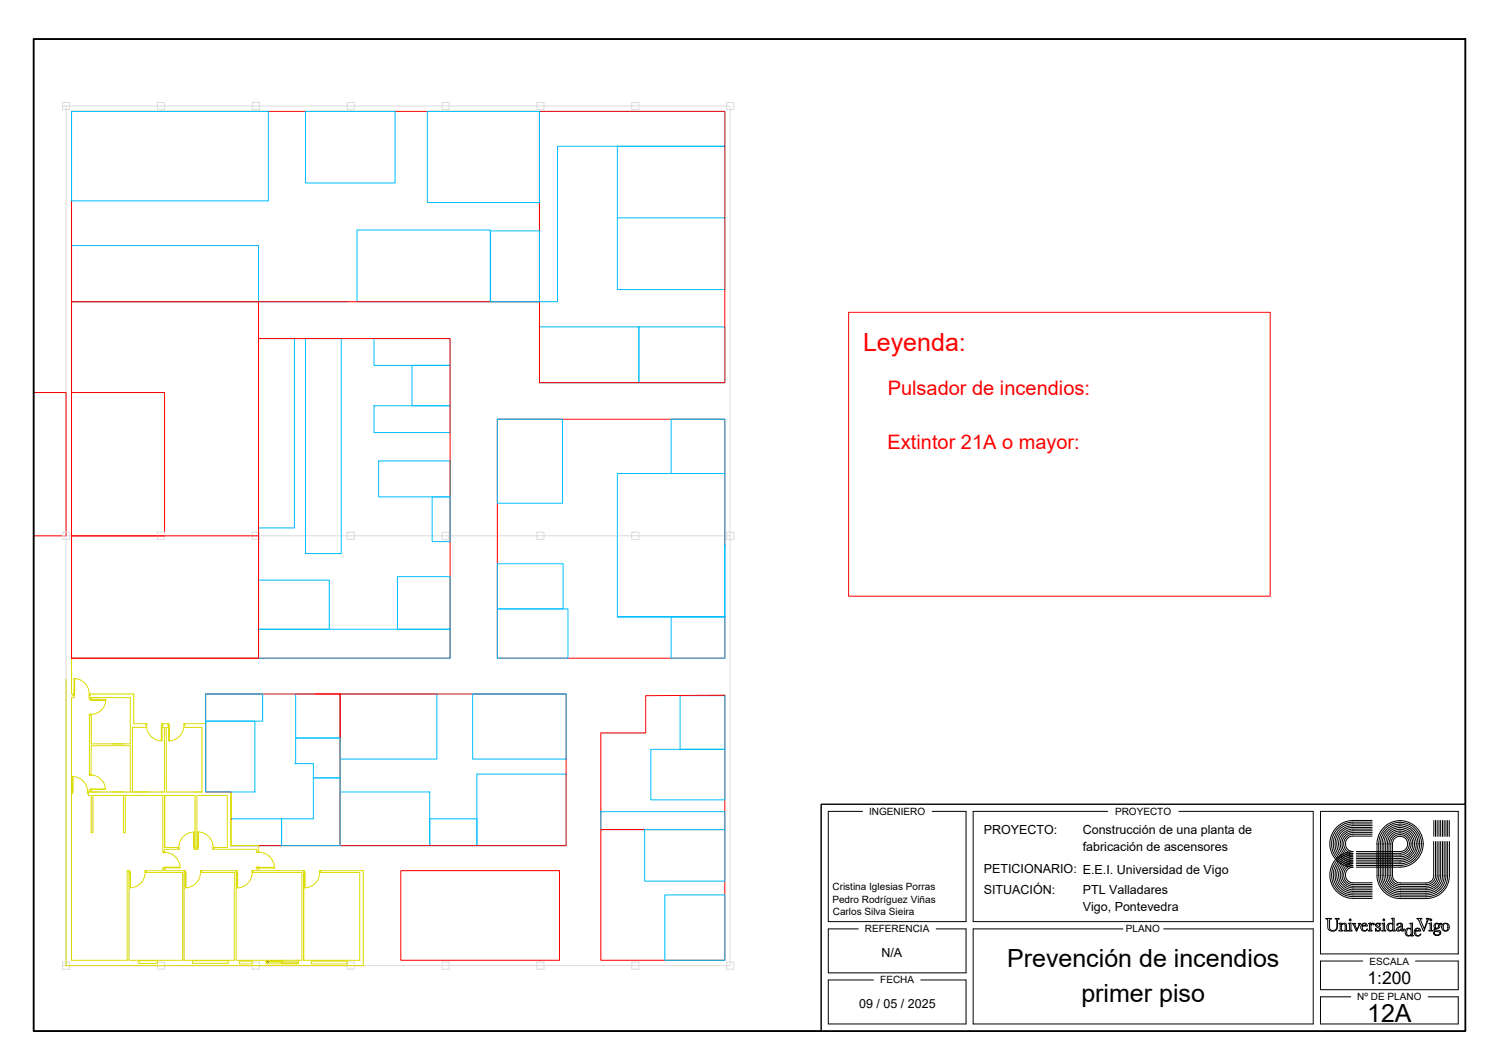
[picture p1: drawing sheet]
<svg xmlns="http://www.w3.org/2000/svg" width="420mm" height="297mm" viewBox="0 0 420 297" stroke-linecap="round" stroke-linejoin="round" font-family="sans-serif">
<!-- layer: Estructura -->
<g fill="none" stroke="#dcdcdc" stroke-width=".28">
<path d="M17.5 28.6h2v2h-2zM17.5 29.6h1M44 28.6h2v2h-2zM70.5 28.6h2v2h-2zM97 28.6h2v2h-2zM123.5 28.6h2v2h-2zM150 28.6h2v2h-2zM176.5 28.6h2v2h-2zM203 28.6h2v2h-2zM17.5 149.6h1v-120h185.5v120M17.5 148.6h2v2h-2zM18.5 149.6h185.5v120h-185.5z"/>
<path d="M44 148.6h2v2h-2zM70.5 148.6h2v2h-2zM97 148.6h2v2h-2zM123.5 148.6h2v2h-2zM150 148.6h2v2h-2zM176.5 148.6h2v2h-2zM203 148.6h2v2h-2zM17.5 268.6h2v2h-2zM17.5 269.6h1M44 268.6h2v2h-2zM70.5 268.6h2v2h-2zM97 268.6h2v2h-2z"/>
<path d="M123.5 268.6h2v2h-2zM150 268.6h2v2h-2zM176.5 268.6h2v2h-2zM203 268.6h2v2h-2z"/>
</g>
<!-- layer: Zonas_Fabrica -->
<g fill="none" stroke="#f00" stroke-width=".28">
<path d="M20 31.1h130.7v53.1h-130.7zM150.7 31.1h51.8v75.7h-51.8zM20 84.2h52.2v99.6h-52.2zM72.2 94.5h53.5v89.3h-53.5zM9.4 109.6h9.1v40h-9.1M20 109.6h26v40h-26M138.9 117h63.6v66.8h-63.6zM20 149.6h52.2v34.2h-52.2zM57.4 193.7h37.6v42.4h-30.5v-15h-7.1zM88.1 193.7h70.1v42.4h-63.2v-42.4M167.9 204.6h12.5v-10.4l22.1-.1v37.5h-34.6zM167.9 231.6h34.6v36.5h-34.6z"/>
<path d="M112 243.1h44.3v25h-44.3z"/>
</g>
<!-- layer: AR_Maquinas -->
<g fill="none" stroke="#00bfff" stroke-width=".28">
<path d="M20 31.1h55v25h-55zM20 31.1v80M85.3 31.1h25.1v20h-25.1zM119.4 31.1h31.3v25.4h-31.3zM150.7 31.1h51.8v9.7h-46.8v43.4h-5zM20 68.6h52.2v15.6h-52.2zM137 64.5h13.7v19.7h-13.7zM172.5 60.8v-20h30v20h-30v20h30v-20M72.2 94.5h10.1v52.9h-10.1zM72.2 84.2h25M85.3 94.5h10v60h-10zM104.5 94.5h21.2v7.5h-21.2z"/>
<path d="M137 84.2v-20h-37.3v20h51M150.7 91.3h27.8v15.5h-27.8zM178.5 91.3h24v15.5h-24zM104.5 113.3h21.2v7.5h-21.2zM115.1 102h10.6v11.3h-10.6zM138.9 117h18.2v23.5h-18.2zM187.5 117h15v15.2h-15zM105.8 128.7h20v10h-20zM120.7 138.7h5v12.5h-5zM138.9 157.4h18.4v12.6h-18.4zM202.5 152.2v20h-30h30v-40h-30v40M72.2 175.7h53.5v8.1h-53.5z"/>
<path d="M72.2 162h19.8v13.7h-19.8zM111 161h14.7v14.7h-14.7zM138.9 170h19.8v13.8h-19.8zM187.5 172.2h15v11.6h-15zM57.4 193.7h16v7.6h-16v.7zM82.6 193.7h12.4v12.3h-12.4zM95 193.7h27v18.2h-27zM132 193.7h26.2v18.2h-26.2zM190 194.2h12.5v15h-12.5zM57.4 202h.1M57.4 201.3h13.8v19.8h-13.8zM82.3 213.2h5.2v4h7.5v-11.2h-12.4v7.2"/>
<path d="M87.5 217.2h7.5v18.9h-16.3v-7.5h8.8zM133.2 216.1h25v20h-25zM181.8 209.2h20.7v14.1h-20.7zM64.5 228.6h14.2v7.5h-14.2zM95 221.1h25.1v15h-25.1zM120.1 228.6h13.1v7.5h-13.1zM167.9 226.6h34.6v5h-34.6zM180.1 231.6h22.4v14.4h-22.4zM185.7 249.8h16.8v18.3h-16.8z"/>
</g>
<g fill="none" stroke="#dd0" stroke-width=".28">
<path d="M20.4 193.7h.3v.6h-.3zM20.6 189.4a4.3 4.3 0 0 1 4.3 4.3M20.7 189.5h.2v4.2h-.2zM24.9 193.7h.3v.6h-.3zM25 195.1h.5v.3h-.5zM25 199.4h.5v.3h-.5zM25.5 195.4h4.1v.1h-4.1zM29.5 195.3a4.1 4.1 0 0 1-4 4.1M20.2 216.8a4.3 4.3 0 0 1 4.3 4.3M20.2 216.8h.2v4.3h-.2zM25 216.2h.4v.2l-.4 .1zM25.4 216.4a4 4 0 0 1 4 4"/>
<path d="M40.8 202h.2v.6h-.2zM40.9 202.5a4.3 4.3 0 0 0 4.3 4.3M45.1 202.6h.2v4.2h-.2zM45.2 202h.3v.6h-.2zM46.9 202h.3l-.1 .6h-.2zM47.1 202.6h.2v4.2h-.2zM51.4 202h.2v.6h-.2zM51.4 202.5a4.3 4.3 0 0 1-4.3 4.3M20 221.1h.2l.1 .5h-.3zM24.5 221.1h.2v.5h-.3zM25 220.4h.4v.2h-.4zM25.4 220.2h4.1v.2h-4.1z"/>
<path d="M45.5 237.8h.5v.2l-.5 .1zM46 238a4.3 4.3 0 0 1 4.3 4.3M49.7 236.6h.3v.5h-.3zM54.1 232.3h.2v4.3h-.2zM54.3 232.3a4.3 4.3 0 0 0-4.3 4.3M54.3 236.6h.2v.5h-.3zM55 236.5h.2l.1 .6h-.3zM55.2 232.2a4.3 4.3 0 0 1 4.3 4.3M55.2 232.3h.2v4.2h-.2zM59.5 236.5h.2v.6h-.2zM71.8 237.7h.5v.2l-.5 .1zM72.2 237.9a4.4 4.4 0 0 1 4.5 4.4"/>
<path d="M36 243.1h.3v.5h-.3zM36.3 243.6h.1v4.3h-.1zM40.5 243.1h.3v.5h-.2zM40.6 243.6a4.3 4.3 0 0 1-4.3 4.2M45.5 242.2l.5 .1v.2h-.5zM46 242.1h4.3v.2h-4.3zM51.5 243.1h.3l-.1 .5h-.2zM51.7 243.6h.2v4.3h-.2zM56 243.1h.3v.5h-.3zM56 243.6a4.3 4.3 0 0 1-4.3 4.2M66 243.1h.3l-.1 .5h-.2zM66.2 243.6h.2v4.3h-.2z"/>
<path d="M70.4 243.1h.3v.5h-.2zM70.4 243.6a4.3 4.3 0 0 1-4.3 4.3M71.8 242l.5 .1v.2h-.5zM72.3 242.1h4.4v.2h-4.4zM84.8 243.1h.3l-.1 .5h-.2zM85 243.6h.3v4.3h-.3zM89.3 243.1h.3v.5h-.3zM89.3 243.6a4.3 4.3 0 0 1-4.3 4.2"/>
</g>
<g fill="none" stroke="#dd0" stroke-width=".28">
<path d="M18.5 189.6v80h83v-26.5h-12.2M20 183.8v9.9h.9M20.7 193.7v1.1h-.7v26.3h.4M24.9 194.3l.1 .5M24.9 193.7h12.5v8.3h3.6M25 194.8h11.4v12.9h-10.9v-8.3M25 194.8v.3M25 199.4v17.1M25.5 194.8v.7M25.4 216.4l.1-8.2h10.9v12.9M41 203.1h-4v18M45.1 203.1h.8l.1 18h-21.5"/>
<path d="M45.2 202h2M47.3 203.1h-.9l.1 18h9.9v-18h-5M51.4 202h6v19.1h7.1v15M20 221.6v46.5h15.5v-25h.5v25h15v-24.5h-10.2v-.5h4.7v-.6h.5v.6M24.7 221.1v1h.8v10.4h.5v-10.4h19.5v15.7h.5v-.7h4M25 220.4v.7M25.5 220.2v.9M34.5 222.1v10.4h.5v-10.4M46 222.1v14.5h4M46 222.1h8.5v14.5h-.2M46 222.1v14.5M54.2 237.1h1.1"/>
<path d="M55.2 236.6h-.2v-14.5h8.5v14.5h-4M59.5 237.1h12.3v.9M64.5 221.1v15h7.8v1.8M46 243.1h5.5l-.1 25h14v-24.5h-9.1v-.5h10M66.2 243.6h-.2v24.5h18.3v-24.5h-13.8M70.4 243.1h1.4v-1.1h.5v1.1h12.8M84.8 243.6v24.5M85 243.6h-.2v24.5M89.3 243.6h11.2v24.5h-15.7"/>
</g>
<path d="M74.9 268.3v.2M74.9 268.4v.1M78.7 268.4v.1M78.7 268.3v.2M79.1 268.7h.1M79.1 268.3h4M79.1 268.5h4M82.8 268.7v.1" fill="none" stroke="#dcdcdc" stroke-width=".28"/>
<g fill="none" stroke="#dd0" stroke-width=".28">
<path d="M38.8 268.2h5.2v.8h-5.2zM53.8 268.2h10v.7h-10zM66.9 268.3h3.6v.8h-3.6zM74.3 268.3h.2v.5h-.2zM74.3 268.8v.3h9.1v-.3M74.5 268.3h8.7M74.5 268.3h.5l-.1 .2h-.4zM74.9 268.5h.1M74.9 268.4h.1M74.9 268.3h3.8h-3.8M74.9 268.4l3.8 .1zM75 268.3h.1"/>
<path d="M75 268.4h.1M75 268.5h.1M75 268.5h3.6M78.6 268.3h.4v.2h-.3zM78.7 268.4h.1M78.6 268.4h.1M78.6 268.3h.1M78.6 268.5h.1M78.7 268.5h.1M78.7 268.6h.1M78.7 268.6h.4l-.1 .2h-.3zM79 268.8h.1"/>
<path d="M79 268.6l3.8 .1zM79 268.8h3.8zM79.1 268.8h.1M79.1 268.3h.1M79.1 268.3l-.1 .2 .1-.2M79.1 268.8h3.7M79.1 268.6h3.7M79.1 268.6h.1M82.8 268.8h.1M82.7 268.6h.1M82.7 268.8h.1M82.7 268.6h.4v.2h-.3z"/>
<path d="M83.1 268.7h.1M83.1 268.3h.1M83.1 268.3l.1 .1M83.1 268.3v.2l.1-.1M83.2 268.3h.2v.5h-.2zM83.2 268.4h.1M87 268.3h10v.8h-10z"/>
</g>
<path d="M74.9 268.5h.1M78.6 268.5h.1M78.7 268.5h.1M79 268.8h.1M79.1 268.8h.1M82.8 268.8h.1" fill="none" stroke="#000" stroke-width=".28"/>
<!-- layer: Prevencion incendios 1er piso -->
<path d="M237.1 87.2h117.7v79.2h-117.7z" fill="none" stroke="#f00" stroke-width=".28"/>
<!-- layer: Ventana grafica 1 -->
<path d="M9.4 10.9h400v213.6h-180v63.4h-220zM368.9 226.5v39.8M407.4 226.5v39.8" fill="none" stroke="#000" stroke-width=".28"/>
<!-- layer: Borde Formato -->
<path d="M9.4 10.9h400v277h-400z" fill="none" stroke="#000" stroke-width=".51"/>
<!-- layer: Cajetin.Lineas -->
<path d="M241 226.5h-9.6v30.8h38.5v-30.8h-9.5M309.4 226.5h-37.5v30.8h95v-30.8h-37.6M368.9 226.5h38.5M409.4 224.5h-180v63.4M239.8 259.3h-8.4v12.3h38.5v-12.3h-8.4M313.7 259.3h-41.8v26.6h95v-26.6h-41.8M244 273.6h-12.6v12.3h38.5v-12.3h-12.7M368.9 266.3h38.5M377.4 278.3h-8.5v7.6h38.5v-7.6h-8.5M380.7 268.3h-11.8v8h38.5v-8h-12" fill="none" stroke="#000" stroke-width=".28"/>
<!-- layer: 0 -->
<g fill="none" stroke="#000" stroke-width=".28">
<path d="M378 229.1h5.3M378 237.7a6.5 6.5 0 0 0-6.5 6.6 6.5 6.5 0 0 0 6.5 6.5M378 229.1a6.5 6.5 0 0 0-6.5 6.5 6.5 6.5 0 0 0 6.5 6.5M378.9 238.7h12.3M383.3 229.5h-5.3a6.1 6.1 0 0 0-6 6.1 6.1 6.1 0 0 0 6 6 2.65 2.65 0 0 0-2.6 2.7 2.65 2.65 0 0 0 2.6 2.6h5.3M383.3 230h-5.3a5.5 5.5 0 0 0-5.5 5.6 5.5 5.5 0 0 0 5.5 5.5 3.2 3.2 0 0 0-3.1 3.2 3.2 3.2 0 0 0 3.1 3.1h5.3M383.3 230.5h-5.3a5.1 5.1 0 0 0-5 5.1 5.1 5.1 0 0 0 5 5.1 3.6 3.6 0 0 0-3.6 3.6 3.6 3.6 0 0 0 3.6 3.6h5.3M383.3 231h-5.3a4.6 4.6 0 0 0-4.6 4.6 4.6 4.6 0 0 0 4.6 4.5 4.1 4.1 0 0 0-4.1 4.2 4.1 4.1 0 0 0 4.1 4.1h5.3M383.3 231.5h-5.3a4.1 4.1 0 0 0-4.1 4.1 4.1 4.1 0 0 0 4.1 4.1 4.6 4.6 0 0 0-4.6 4.6 4.6 4.6 0 0 0 4.6 4.6h5.3M383.3 231.9h-5.3a3.6 3.6 0 0 0-3.6 3.7 3.6 3.6 0 0 0 3.6 3.6 5.1 5.1 0 0 0-5 5.1 5.1 5.1 0 0 0 5 5h5.3M383.3 232.4h-5.3a3.1 3.1 0 0 0-3.1 3.2 3.1 3.1 0 0 0 3.1 3.1 5.6 5.6 0 0 0-5.5 5.6 5.6 5.6 0 0 0 5.5 5.5h5.3M383.3 232.9h-5.3a2.67 2.67 0 0 0-2.6 2.7 2.67 2.67 0 0 0 2.6 2.6 6 6 0 0 0-6 6.1 6 6 0 0 0 6 6h5.3"/>
<path d="M383.3 233.4h-5.3a2.16 2.16 0 0 0-2.1 2.2 2.16 2.16 0 0 0 2.1 2.1M384.7 235.5v8.9a6.5 6.5 0 0 0 6.5 6.5h7.2a6.4 6.4 0 0 0 6.5-6.4M385.1 235.5v8.9M385.6 235.5v8.9M386.1 235.5v8.9M386.6 235.5v8.9M387.1 235.5v8.9M387.6 235.7a3.6 3.6 0 0 1 3.5-3.7 3.6 3.6 0 0 1 3.6 3.5 3.6 3.6 0 0 1-3.5 3.7h-12.3M387.6 235.5v8.9a3.5 3.5 0 0 0 3.6 3.5h7.2a3.5 3.5 0 0 0 3.6-3.4M388 235.5v8.9a3.1 3.1 0 0 0 3.2 3.1l7.2-.1a2.91 2.91 0 0 0 3.1-2.9M388.5 235.5v8.9a2.54 2.54 0 0 0 2.7 2.6h7.2a2.54 2.54 0 0 0 2.6-2.5M389 235.5v8.9a2.17 2.17 0 0 0 2.2 2.1h7.2a2.03 2.03 0 0 0 2.1-2"/>
<path d="M391.1 229.1a6.5 6.5 0 0 1 6.5 6.6M391.2 229.1a6.5 6.5 0 0 0-6.5 6.6M393.2 235.6a2.12 2.12 0 0 0-2.1-2.1 2.12 2.12 0 0 0-2.1 2.2M393.2 235.5a2.1 2.1 0 0 1-2 2.2h-12.3M393.7 235.6a2.6 2.6 0 0 0-2.6-2.6 2.6 2.6 0 0 0-2.6 2.7M393.7 235.5a2.68 2.68 0 0 1-2.5 2.7h-12.3M394.2 235.6a3.1 3.1 0 0 0-3.1-3.1 3.1 3.1 0 0 0-3.1 3.2M394.2 235.5a3.1 3.1 0 0 1-3.1 3.2M395.2 235.5a4.1 4.1 0 0 1-4 4.2h-12.3M395.2 235.6a4 4 0 0 0-4.1-4.1 4 4 0 0 0-4 4.2M395.6 235.5a4.6 4.6 0 0 1-4.5 4.6M395.6 235.6a4.5 4.5 0 0 0-4.5-4.6 4.5 4.5 0 0 0-4.5 4.7"/>
<path d="M396.2 235.5a5.1 5.1 0 0 1-5.1 5.2M396.2 235.6a5 5 0 0 0-5.1-5.1 5 5 0 0 0-5 5.2M396.6 235.5a5.5 5.5 0 0 1-5.5 5.6M396.6 235.6a5.5 5.5 0 0 0-5.5-5.5 5.5 5.5 0 0 0-5.5 5.6M397.1 235.5a6 6 0 0 1-6 6.1M397.1 235.6a6 6 0 0 0-6-6 6 6 0 0 0-6 6.1M397.6 235.5a6.6 6.6 0 0 1-6.5 6.6M400.5 234.9v9.6M400.6 229.1v4.4M401 229.1v4.4M401 234.9v9.6M401.5 229.1v4.4"/>
<path d="M401.5 234.9v9.6M402 229.1v4.4M402 234.9v9.6M402.5 229.1v4.4M402.5 234.9v9.6M403 229.1v4.4M403 234.9v9.6M403.4 229.1v4.4M403.4 234.9v9.6M403.9 229.1v4.4M403.9 234.9v9.6M404.4 234.9v9.6a5.9 5.9 0 0 1-6 5.8h-7.2a6 6 0 0 1-6.1-6"/>
<path d="M404.4 229.1v4.4M404.9 229.1v4.4M404.9 234.9v9.6M370.4 256.4h1.5l-.5 .4v2a1.02 1.02 0 0 0 1.1 1 1.02 1.02 0 0 0 1-1.1v-1.7a.36 .36 0 0 0-.1-.3 .36 .36 0 0 0-.4-.1v-.2h1.1l-.5 .6v1.7a1.37 1.37 0 0 1-1.2 1.3 1.37 1.37 0 0 1-1.5-1.1v-2.1zM374.1 257.8l.6-.1v.4a.76 .76 0 0 1 .9-.4 .76 .76 0 0 1 .6 .7v1.2l.3 .3h-1l.3-.2v-1.3a.53 .53 0 0 0-.5-.5 .53 .53 0 0 0-.6 .4v1.3l.4 .3h-1l.3-.3v-1.4zM376.7 257.8l.7-.1v2l.3 .2h-1.1l.4-.3v-1.6zM377 256.7h.4v.3h-.4zM377.8 257.8h.9l-.2 .3 .6 1.4 .6-1.3-.2-.4h.6l-1.1 2.2zM378 242.1a2.18 2.18 0 0 0-2.1 2.2 2.18 2.18 0 0 0 2.1 2.2h5.3M378 250.8h5.3M378.9 242.1h12.3M378.9 240.1h12.3"/>
<path d="M378.9 240.7h12.3M378.9 241.1h12.3M378.9 241.6h12.3M380.4 258a.84 .84 0 0 1 1-.3 .84 .84 0 0 1 .6 .8h-1.4v.4a.76 .76 0 0 0 .7 .9l.7-.4a1.05 1.05 0 0 1-1.6 .3 1.05 1.05 0 0 1 0-1.7zM380.7 258a.46 .46 0 0 1 .6-.2 .46 .46 0 0 1 .3 .6h-1zM382.3 257.8l.6-.1 .1 .5a.47 .47 0 0 1 .4-.5 .47 .47 0 0 1 .5 .4l-.2 .1-.2-.3-.5 .4v1.3l.3 .3h-1l.3-.3v-1.6zM384.4 257.9l.5-.2 .5 .2 .2-.2v.7a.59 .59 0 0 0-1-.4v.3a1.2 1.2 0 0 1 1.1 1.3l-.4 .3-.8-.2-.2 .3v-.8a.64 .64 0 0 0 .5 .6 .64 .64 0 0 0 .6-.3l-.1-.3-.9-.6-.1-.3zM385.6 244.3a5.6 5.6 0 0 0 5.6 5.6h7.2a5.5 5.5 0 0 0 5.5-5.4M386.1 257.8l.7-.1v2l.3 .2h-1.1l.4-.2v-1.7zM386.1 244.3a5 5 0 0 0 5.1 5.1h7.2a4.9 4.9 0 0 0 5-4.9M386.4 256.7h.4v.3h-.4zM386.6 244.3a4.6 4.6 0 0 0 4.6 4.6h7.2a4.5 4.5 0 0 0 4.6-4.4"/>
<path d="M387.1 244.3a4 4 0 0 0 4.1 4.1h7.2a3.9 3.9 0 0 0 4.1-3.9M388 258.1l.7-.3 .4 .4v1.2l-.4 .4-.5-.1a1.24 1.24 0 0 1-.2-1.6zM388.8 256.4l.7-.1v3.1l.3 .5-.6 .1-.1-.4a1.03 1.03 0 0 1-1.5 0 1.03 1.03 0 0 1 0-1.4l.8-.5 .7 .3v-1.3zM390.2 258a.86 .86 0 0 1 1-.3 .86 .86 0 0 1 .6 .8v1.2l.4-.2a.38 .38 0 0 1-.4 .5 .38 .38 0 0 1-.4-.4 .7 .7 0 0 1-.7 .4 .7 .7 0 0 1-.6-.6l1.3-.9v-.5a.53 .53 0 0 0-.6-.2 .53 .53 0 0 0-.4 .5h-.2zM390.6 259.2l.8-.6v.8a.47 .47 0 0 1-.4 .4 .47 .47 0 0 1-.5-.4zM392.3 259.5h.1M393.1 259.5l.6-.3 .5 .4v1.2l-.3 .3a.91 .91 0 0 1-1-.5 .91 .91 0 0 1 .2-1.1zM393.9 257.8l.7-.1v3.3l.3 .2-.6 .2-.1-.4a1.05 1.05 0 0 1-1.5 .1 1.05 1.05 0 0 1 0-1.5 .94 .94 0 0 1 1.5-.2v-1.3zM395.4 259.4a.87 .87 0 0 1 .9-.2 .87 .87 0 0 1 .6 .7h-1.4v.4a.76 .76 0 0 0 .5 .9 .76 .76 0 0 0 .9-.4 1.04 1.04 0 0 1-1.5 .3 1.04 1.04 0 0 1-.2-1.5zM395.6 259.4a.46 .46 0 0 1 .6-.2 .46 .46 0 0 1 .3 .6h-1zM395.9 256.4h1.4l-.5 .4 1.1 2.6 .8-2.5-.3-.5h.9l-1.5 3.6h-.2l-1.4-3.3zM399.2 257.8l.7-.1v1.9l.4 .3h-1.1l.3-.3v-1.6z"/>
<path d="M399.5 256.7h.4v.3h-.4zM400.8 257.9a.93 .93 0 0 1 1.2 .1l.5-.3 .3 .2-.7 .1a.85 .85 0 0 1-.1 1 .85 .85 0 0 1-.9 .3l-.2 .3 1.1 .1a.7 .7 0 0 1 .5 .7 .7 .7 0 0 1-.5 .7h-.5a.78 .78 0 0 1-1-.8l.3-.1a.71 .71 0 0 0 .6 .9 .71 .71 0 0 0 .8-.8l-1.6-.5v-.3l.4-.3-.4-.5zM401.1 258l.1-.1a.62 .62 0 0 1 .7 .6 .62 .62 0 0 1-.7 .6l-.2-.3zM403.4 258a.63 .63 0 0 1 .6-.1 .63 .63 0 0 1 .5 .5 1.1 1.1 0 0 1-.7 1.5 1.24 1.24 0 0 1-.4-1.9z"/>
<circle cx="403.9" cy="258.8" r="1.11"/>
</g>
<text font-size="7" fill="#f00" x="241.1" y="98">Leyenda:</text>
<g font-size="7">
<text x="281.3" y="270.1">Prevención de incendios</text>
<text x="302.1" y="279.7">primer piso</text>
<text x="381.9" y="285.3">12A</text>
</g>
<g font-size="5.6" fill="#f00">
<text x="248" y="110.3">Pulsador de incendios:</text>
<text x="247.9" y="125.3">Extintor 21A o mayor:</text>
</g>
<text font-size="4.9" x="382" y="274.8">1:200</text>
<g font-size="3.5">
<text x="274.8" y="232.8">PROYECTO:</text>
<text x="302.5" y="232.7">Construcción de una planta de</text>
<text x="302.5" y="237.6">fabricación de ascensores</text>
<text x="274.8" y="243.8">PETICIONARIO: E.E.I. Universidad de Vigo</text>
<text x="274.8" y="249.5">SITUACIÓN:</text>
<text x="302.5" y="249.5">PTL Valladares</text>
<text x="302.5" y="254.5">Vigo, Pontevedra</text>
<text x="246.3" y="267.2">N/A</text>
<text x="240" y="281.5">09 / 05 / 2025</text>
</g>
<g font-size="2.8">
<text x="242.8" y="227.5">INGENIERO</text>
<text x="311.5" y="227.5">PROYECTO</text>
<text x="232.6" y="248.6">Cristina Iglesias Porras</text>
<text x="232.5" y="252.2">Pedro Rodríguez Viñas</text>
<text x="232.7" y="255.5">Carlos Silva Sieira</text>
<text x="241.6" y="260.3">REFERENCIA</text>
<text x="314.5" y="260.3">PLANO</text>
<text x="382.6" y="269.3">ESCALA</text>
<text x="245.9" y="274.6">FECHA</text>
<text x="379.2" y="279.3">Nº DE PLANO</text>
</g>
</svg>
